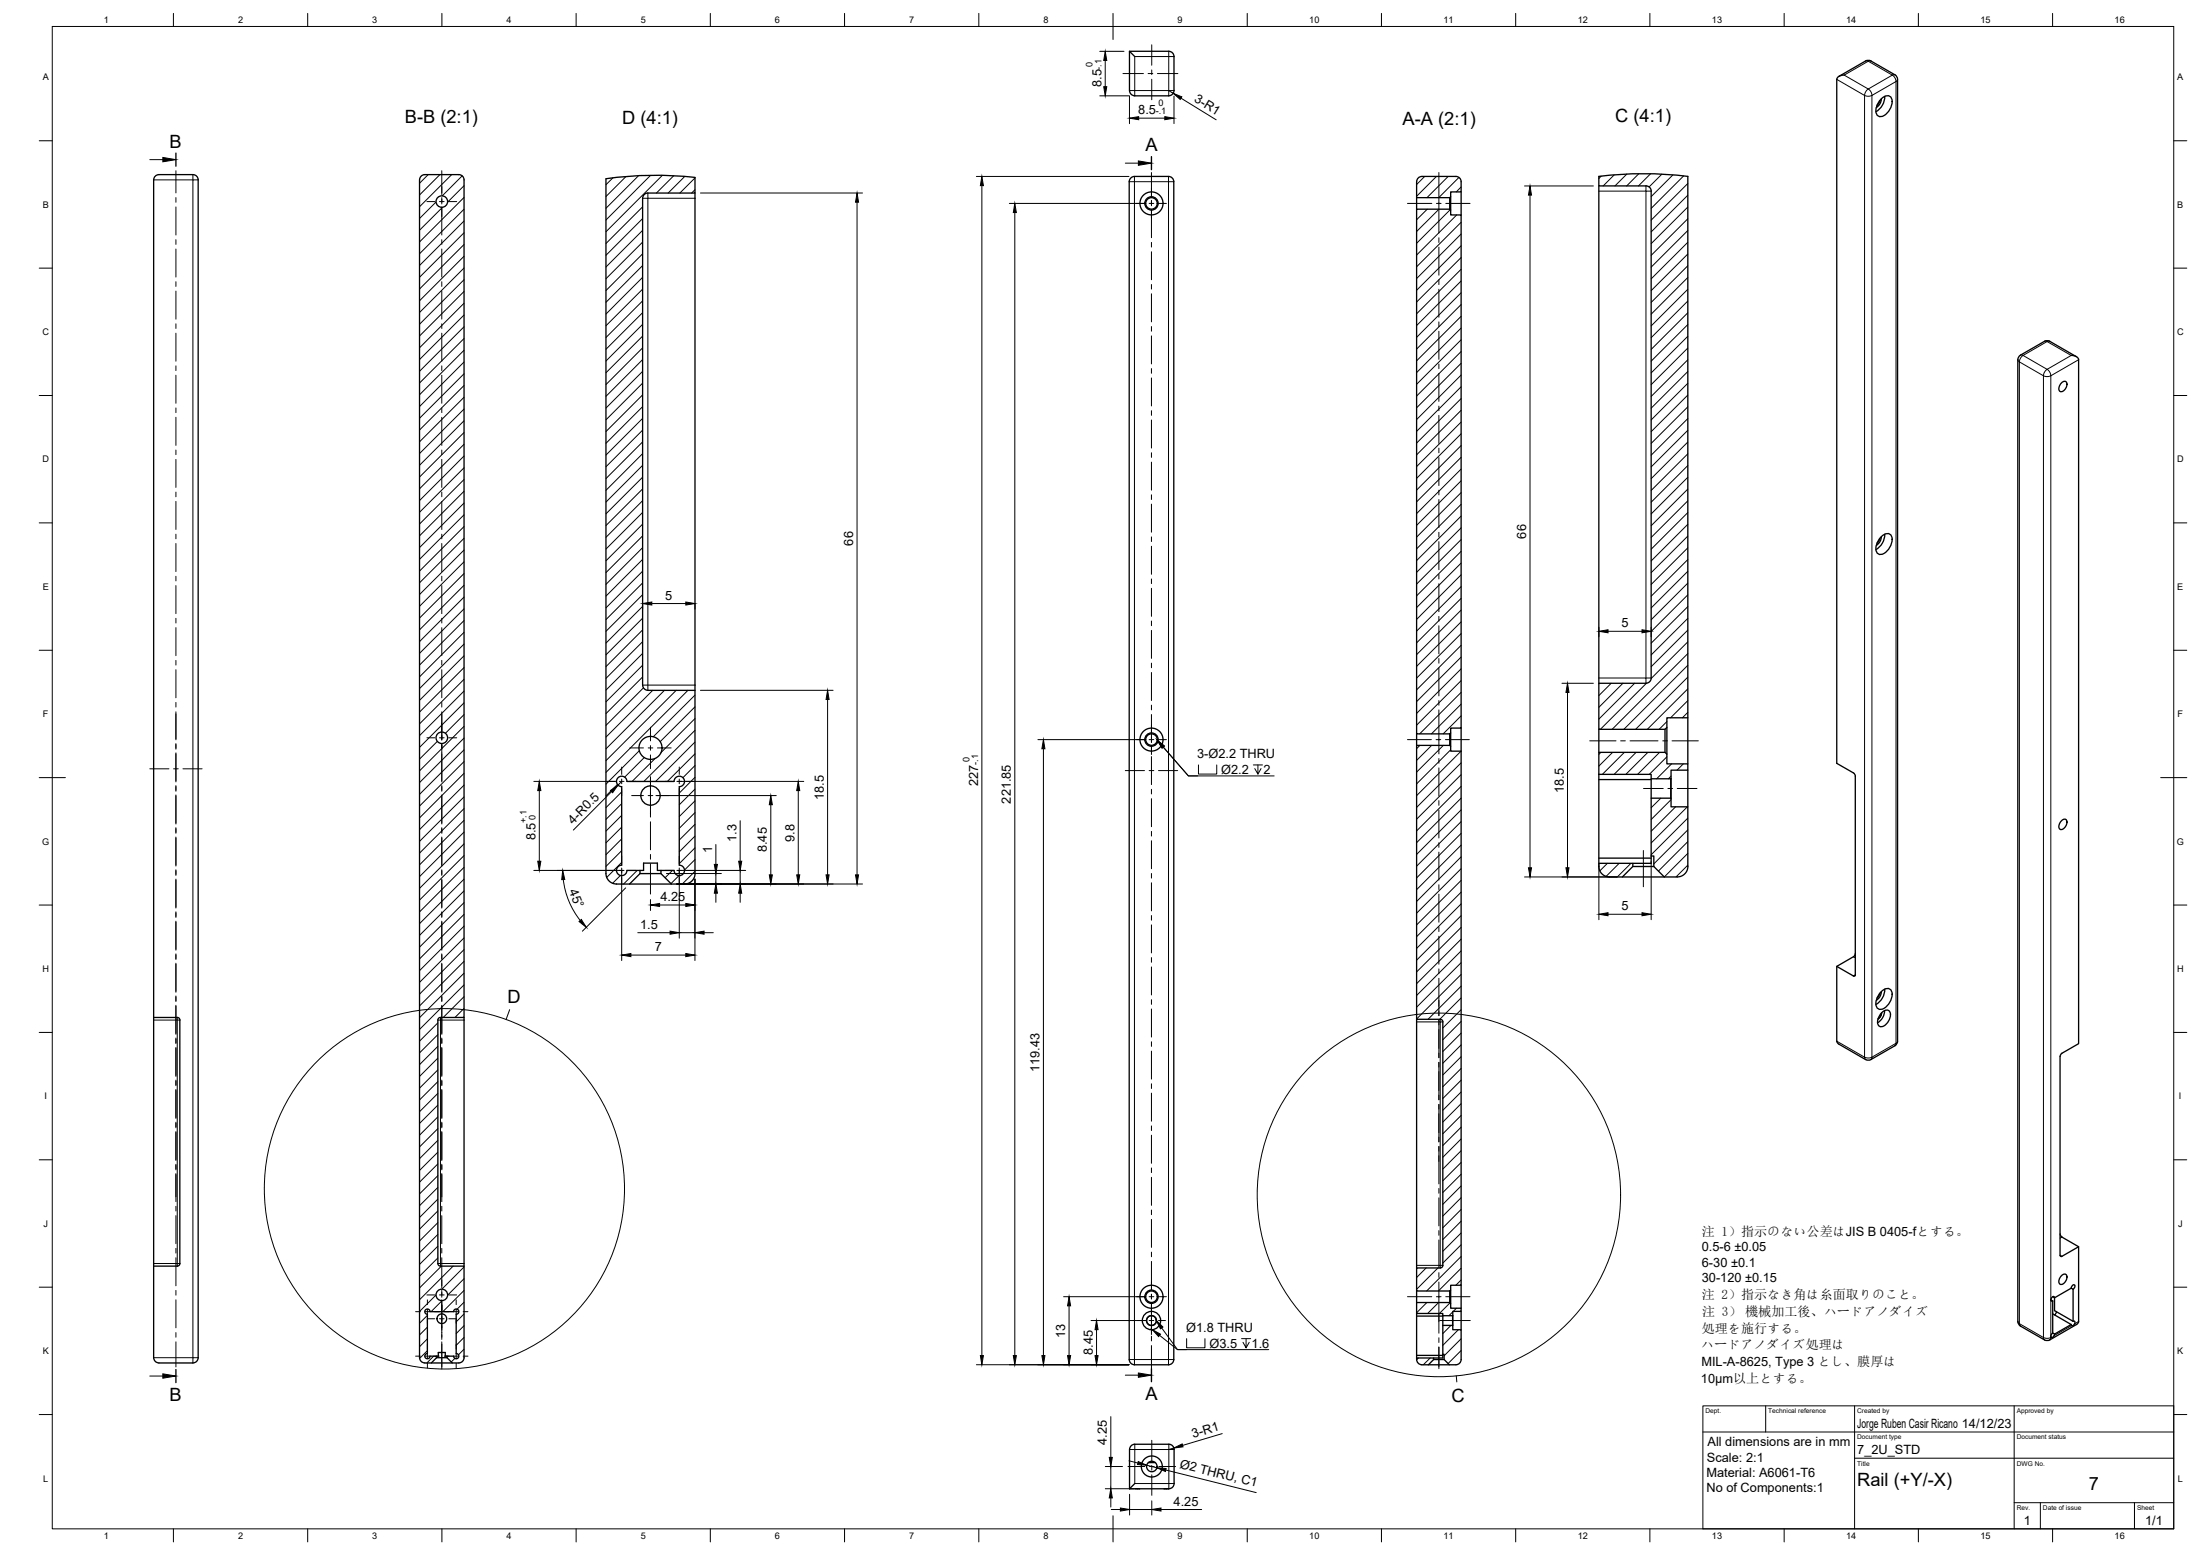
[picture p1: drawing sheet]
<svg xmlns="http://www.w3.org/2000/svg" width="841mm" height="594mm" viewBox="0 0 841 594" stroke-linecap="round" stroke-linejoin="round" font-family="sans-serif">
<!-- layer: Visible -->
<g fill="none" stroke="#000" stroke-width=".51">
<path d="M431.8 19.6v15l.6 1.4 1.4 .6h13l1.4-.6 .6-1.4v-13l-.6-1.4-1.4-.6h-15l2 2M705 28.7l-1.4 .2a1.74 1.74 0 0 0-1.4 1.4v261.3l6.3 3.7 .8 1.2v76l-.3 .4h-.5M713.2 23.3l-10.2 5.9M713.2 23.3l1.2-.3 .8 .3M715.2 23.3l9.2 5.3 .8 .9 .2 .8v367.5l-.4 1.1-.6 .6-9.2 5.3M718.6 38.4l-1.1 1.9M719 37.9l.6-.5a2.14 2.14 0 0 1 2.8-.6 2.14 2.14 0 0 1 .9 2.7 5.6 5.6 0 0 1-4.8 5 2.99 2.99 0 0 1-.9-4.5zM719.2 37.8a3.9 3.9 0 0 1-1.9 3.3M720.5 36.8a6.7 6.7 0 0 1-3.4 5.9M59.3 67.3l1.4-.6h13.1l1.4 .6 .6 1.4v450l-.6 1.4-1.5 .6h-12.9l-1.5-.6-.6-1.4v-450zM161 67.3l1.4-.6h13l1.4 .6 .6 1.4v320h-9a1.01 1.01 0 0 0-1 1v93a1.01 1.01 0 0 0 1 1h9l-.1 35.5-.5 .9-.9 .5-3 .1-2-2v-.6h2.5a1 1 0 0 0 1 1 1 1 0 0 0 1-1 1 1 0 0 0-1-1v-15a1.01 1.01 0 0 0 1-1 1.01 1.01 0 0 0-1-1 1.01 1.01 0 0 0-1 1h-9a1.01 1.01 0 0 0-1-1 1.01 1.01 0 0 0-1 1 1.01 1.01 0 0 0 1 1v15a1 1 0 0 0-1 1 1 1 0 0 0 1 1 1 1 0 0 0 1-1h2.5v.6l-2 2-3-.1-.9-.5-.5-.9-.1-450.5zM231.6 68.3v265.4a4 4 0 0 0 4.1 4h5l4-4v-1.2h-5.1"/>
<path d="M245.7 75.7v186M247.7 73.7l-1.4 .6-.6 1.4M265.7 67.8v6h-18M265.7 73.8v190M265.7 67.8a137.9 137.9 0 0 0-34 .5M432.3 68l1.4-.6h13l1.4 .6 .6 1.4v450l-.6 1.4-1.4 .6h-13l-1.4-.6-.6-1.4v-450zM541.5 79.9h12.7l.4 .4v1.8h4v196.1h-4v1.8l-.4 .4h-12.7zM541.5 69.4v6.1h12.7M541.5 75.5v4.4M541.6 69.4l.6-1.4 1.4-.6h13l1 .3 .9 1.2 .1 4.4h-4v1.9l-.4 .3M554.2 75.5v4.4M554.6 75.2v5.1"/>
<path d="M558.6 73.3v8.8M611.2 67.4v3.6h18l1 .3 1 1.2v186.5l-.6 1.4-1.4 .6h-18v17.6h25.3l.7-.7v-3.7h8v-206.8a139 139 0 0 0-34 0M611.2 71v190M791.8 135.8l1.4 .2a1.74 1.74 0 0 1 1.4 1.4v261.3l-6.3 3.7-.8 1.2v76l.3 .4h.4l6.4-3.7v28.6l-.8 1.1-10.2 5.9-1.2 .3-10-5.6-.8-.9-.2-.8v-367.5l.4-1.2 .6-.5 10-5.6 1.2 .3 10.2 5.9M788.2 146.2a1.11 1.11 0 0 1 1.5-.4 1.11 1.11 0 0 1 .4 1.5 2.44 2.44 0 0 1-2.6 2.3 2.44 2.44 0 0 1 .7-3.4zM718.6 205.7l-1.1 1.9M719 205.2l.6-.5a2.14 2.14 0 0 1 2.8-.7 2.14 2.14 0 0 1 .9 2.8 5.6 5.6 0 0 1-4.8 5 2.99 2.99 0 0 1-.9-4.5zM719.2 205a3.9 3.9 0 0 1-1.9 3.4M720.5 204.1a6.7 6.7 0 0 1-3.4 5.8M245.7 261.7l.6 1.4 1.4 .6M247.7 263.8h18v69.9a4 4 0 0 1-4 4h-5l-4-4v-1.2h5M558.6 278.2v8.8"/>
<path d="M611.2 278.6v17.2M636.5 278.6v8.8M637.2 277.9v10.2M645.2 274.2v17.6M541.5 280.4v4.4M554.2 280.4v4.4M554.6 280v5.1M611.2 287.4h25.3l.7 .7v3.7h8v2.4h-6.4l-.1 3.3M611.2 295.8h20v1.7h7.5M611.2 295.8v34M611.2 297.8h20M631.2 297.5v7.4"/>
<path d="M638.7 297.5v7.4M638.8 297.4v7.6M645.2 294.2v14M788.2 313.4a1.11 1.11 0 0 1 1.5-.4 1.11 1.11 0 0 1 .4 1.6 2.44 2.44 0 0 1-2.6 2.2 2.44 2.44 0 0 1 .7-3.4zM239.7 332.5a2 2 0 0 1-2 2 2 2 0 0 1-2-2 2 2 0 0 1 2-2v-29.9a2.01 2.01 0 0 1-2-2 2.01 2.01 0 0 1 2-2.1 2.01 2.01 0 0 1 2 2h18a2 2 0 0 1 2-2 2 2 0 0 1 2 2 2 2 0 0 1-2 2v30.1a1.99 1.99 0 0 1 2 1.9 1.99 1.99 0 0 1-2 2 1.99 1.99 0 0 1-2-2M240.7 337.7h16M244.7 332.5h1.3v-2.8h5.3v2.8h1.4M244.7 333.7h8M611.2 327.8h20M620.2 335h16M624.2 331v-1.2h-13a4.2 4.2 0 0 0 4 5.2M624.2 331l-4 4h-5"/>
<path d="M624.2 331h8M631.2 327h1v4l4 4h5M631.2 327v-22.1h7.5l.1 3.3h6.4v22.8a4 4 0 0 1-4 4M631.2 327v2.8h-7M702.2 369.2l6.3 3.7M708.5 365.5l-6.3 3.7v28.6l.8 1.1 10.2 5.9M709.3 364.3l-.8 1.2M718.6 379.5l-1.1 1.9M719 379l.6-.5a2.14 2.14 0 0 1 2.8-.7 2.14 2.14 0 0 1 .9 2.8 5.6 5.6 0 0 1-4.8 5 2.99 2.99 0 0 1-.9-4.5zM719.2 378.8a3.9 3.9 0 0 1-1.9 3.3M720.5 377.9a6.7 6.7 0 0 1-3.4 5.8M58.7 388.7h9.1a1.01 1.01 0 0 1 1 1"/>
<path d="M68.7 389.7v93M177.4 388.7v95M541.5 389.4v95M550.6 389.4h-9.1v-104.6h12.7l.4 .3v1.9h4v204h-4v1.9l-.4 .3M550.6 389.4a1.01 1.01 0 0 1 1 1v93a.97 .97 0 0 1-1 1h-9.1v8.8h12.7M719.1 387.1l.6-.5a1.72 1.72 0 0 1 2.3-.6 1.72 1.72 0 0 1 .6 2.3 4.3 4.3 0 0 1-3.9 3.9 3 3 0 0 1 0-4.5zM719.2 387l-.2 1-1 1.2M719.3 386.9a2.96 2.96 0 0 1-1.4 2.4M720.4 386.1a5.4 5.4 0 0 1-2.6 4.6M713.2 404.8l.8 .2 1.2-.2M787.5 471.4l.8 1.2 6.3 3.7M68.8 482.7a1.01 1.01 0 0 1-1 1h-9.1"/>
<path d="M541.5 497.6h12.7l.4 .4v1.8h4v1.2h-3.2l-.1 1.7h-3.7v-.9h-10.1zM541.5 493.2v4.4M554.2 493.2v4.4M554.6 492.9v5.1M558.6 491v8.8M784 496.6l.7 .4M784 496.6l.2 .5 .5-.1M784.7 497v12.3M784.7 495.4l.7 .4M785.4 495.8v4.9l7.1 4.1M785.4 495.8l-.2-.5-.5 .1-.7 1.2M788.2 487.2a1.11 1.11 0 0 1 1.5-.4 1.11 1.11 0 0 1 .4 1.6 2.44 2.44 0 0 1-2.6 2.2 2.44 2.44 0 0 1 .7-3.4z"/>
<path d="M791.8 492.1l-6.4 3.7M791.8 492.1l.7 .4M791.8 492.1l.4-1 .8-.2 .2 .8-.7 .8M792.5 492.5v12.3M166.9 518.1h.7v-1.4h2.6v1.4h.7M166.9 518.7h4M541.5 519.4v-.6h6.5v.6M541.5 501.8v17M541.5 502.8h10.1M541.5 517.8h10.1M541.6 519.4l.2 1 .8 .7 3.5 .3 1.9-2M548 519.4h4.1"/>
<path d="M551.6 506.4h3.7l.1 1.6h3.2v11.4l-.3 1-1.2 .9-3 .1-2-2v-2h-.5zM551.6 517.4v1.4h-3.6M551.6 502.7v3.7M555.3 502.7v3.7M555.4 502.6v3.8M558.6 501v7M784.7 501.9l7.1 4.1-6.4 3.7-.7-.4M784.7 509.3a.96 .96 0 0 0-.8 .7 .96 .96 0 0 0 .4 1 1.35 1.35 0 0 0 1.1-1.3M786.1 501.1l-.7 1.2M792.5 504.8l.3-.1a1.04 1.04 0 0 1-.3 1.7l-.5 .1-.2-.5M164.9 520.7h8M546.1 521.4h8"/>
<path d="M439 558.8h2.6M431.8 568.8v-15l.6-1.4 1.4-.6h13l1 .2 1 1.2v13.6l-.5 1.4-1.7 .6M431.8 568.8h3.8M433.8 566.8l-2 2M434 568.8h1.6M434.8 568.7v.1M435.6 568.8h9.4M445 568.8h.8M445 568.8h1.6M445.8 568.8h.8M445.8 568.7v.1"/>
<circle cx="168.9" cy="77" r="2.2"/>
<circle cx="440.2" cy="77.7" r="2.55"/>
<circle cx="440.2" cy="77.7" r="4.4"/>
<circle cx="440.2" cy="77.7" r="2.2"/>
<circle cx="168.9" cy="281.9" r="2.2"/>
<circle cx="248.7" cy="285.7" r="4.4"/>
<circle cx="440.2" cy="282.6" r="2.55"/>
<circle cx="440.2" cy="282.6" r="4.4"/>
<circle cx="440.2" cy="282.6" r="2.2"/>
<circle cx="248.7" cy="303.9" r="3.7"/>
<circle cx="168.9" cy="494.7" r="2.2"/>
<circle cx="440.2" cy="495.4" r="2.55"/>
<circle cx="440.2" cy="495.4" r="4.4"/>
<circle cx="440.2" cy="495.4" r="2.2"/>
<circle cx="168.9" cy="503.8" r="1.85"/>
<circle cx="440.2" cy="504.5" r="3.5"/>
<circle cx="440.2" cy="504.5" r="1.85"/>
<circle cx="440.2" cy="504.5" r="1.92"/>
<circle cx="440.3" cy="560.3" r="2"/>
<circle cx="440.3" cy="560.3" r="4"/>
</g>
<!-- layer: Visible Narrow -->
<g fill="none" stroke="#000" stroke-width=".38">
<path d="M446.8 19.6v2h2M431.8 34.6h2v2M448.8 34.6h-2v-13h-13v13h13v2M702.2 30.3l10.6 6.2v367.4M713.2 23.3l1 .1M713.8 34.3l.4-.3 .7 .6 .7 1.8-1.4 .4-1.4-.4 .2-.9zM714.2 23.4l9.2 5.3M714.2 23.4l-9.2 5.3 9.2 5.3M715.2 23.3l-1 .1M723.4 28.7l-9.2 5.3M723.4 28.7l1 1 .4 1.4M724.4 28.6l-1 .1"/>
<path d="M724.8 31.2v367.4l-9.2 5.3M724.8 31.2l-9.2 5.3v367.4M725.4 30.3l-.6 .8M73.7 66.7v2h-15M75.8 68.7h-2.1v450h-15M245.7 75.7h2v188.1M247.7 73.8v1.9h18M433.7 67.4v452M446.7 67.4v2h-15M448.7 69.4h-2v450h-13M629.2 71v2h-18M631.2 73h-2v186h2"/>
<path d="M772.4 135.7l1 .1M773.4 135.8l9.2-5.3 9.2 5.3-9.2 5.3zM773.4 135.8l-1 1-.4 1.4-.6-.8M781.6 130.4h2M794.6 137.4l-10.6 6.2M781.2 143.5l1.4 .4 1.4-.4M781.2 143.5l.4-1.3 1-1.1 1 1.1 .4 1.3M781.2 143.6l-9.2-5.3v367.4l9.2 5.3M781.2 143.6v367.4M784 143.6v367.4M611.2 259h18v2M245.7 261.7h20"/>
<path d="M708.5 365.5l.8 .4M709.3 372.5l-.8 .4M67.8 388.7v1h-9.1M68.7 389.7h-.9v93h.9M167.4 389.7h1v94M168.4 388.7v1h9M550.6 389.4v1h-9.1M551.6 390.4h-1v93h1M702.2 397.8l10.6 6.1M725.4 397.8l-1 1.7M712.8 403.9l1.4 .3 1.4-.3M712.8 403.9l.4 .9"/>
<path d="M715.6 403.9l-.4 .9M787.5 479.6l.7 .4M788.2 472.6l-.7 .4M58.7 482.7h9.1v1M167.4 482.7h10M541.5 483.4h9.1v1M75.8 518.7h-2.1v2M431.7 519.4h2M433.7 519.4v2M448.7 519.4h-2v2M771.4 504.9l1 1.7M781.2 511l1.4 .3 1.4-.3"/>
<path d="M781.2 511l.4 .9M784 511l-.4 .9M784.1 510.9l-.1 .1M791.9 506.4l-6.6 3.9M794.6 504.9l-1.5 .9M433.8 551.8v2h-2M446.8 551.8v2h-13v13h13v-13h2M448.8 566.8h-2v2"/>
</g>
<!-- layer: BORDER -->
<g fill="none" stroke="#000" stroke-width=".38">
<path d="M20 10.1h811v574h-811zM66.3 5.1v5M117.6 5.1v5M168.9 5.1v5M220.2 5.1v5M271.5 5.1v5M322.9 5.1v5M374.2 5.1v5M425.5 5.1v10M476.8 5.1v5M528.1 5.1v5M579.4 5.1v5"/>
<path d="M630.7 5.1v5M682.1 5.1v5M733.4 5.1v5M784.7 5.1v5M15 53.8h5M831 53.8h5M15 102.4h5M831 102.4h5M15 151.1h5M831 151.1h5M15 199.8h5M831 199.8h5"/>
<path d="M15 248.4h5M831 248.4h5M15 297.1h10M826 297.1h10M15 345.8h5M831 345.8h5M15 394.4h5M831 394.4h5M15 443.1h5M831 443.1h5M15 491.8h5M831 491.8h5"/>
<path d="M15 540.4h5M831 540.4h5M425.5 579.1v10M66.3 584.1v5M117.6 584.1v5M168.9 584.1v5M220.2 584.1v5M271.5 584.1v5M322.9 584.1v5M374.2 584.1v5M476.8 584.1v5M528.1 584.1v5"/>
<path d="M579.4 584.1v5M630.7 584.1v5M682.1 584.1v5M733.4 584.1v5M784.7 584.1v5"/>
</g>
<!-- layer: TITLEBLOCK -->
<path d="M651 537.1h180v47h-180zM675 537.1v10M709 537.1v47M770 537.1v47M651 547.1h180M709 557.1h122M770 574.1h61M780 574.1v10M816 574.1v10" fill="none" stroke="#000" stroke-width=".38"/>
<!-- layer: Smart Centers -->
<g fill="none" stroke="#000" stroke-width=".38">
<path d="M440.3 17.1v7.8M429.3 28.1h7.8M438.9 28.1h1.8M440.3 26.7v1.8M440.3 30.3v7.8M442.5 28.1h7.8M67.2 65.2v8.5M67.2 75.5v1.8M67.2 79.1v10.7M163.2 77h3M168 77h1.8M168.9 65.2v9.2"/>
<path d="M168.9 75.5v2.4M168.9 79.1v10.7M171.6 77h3M434.5 77.7h3M439.3 77.7h1.8M440.2 65.9v9.1M440.2 76.5v2.1M442.9 77.7h3M538.1 77.7h9.2M549.1 77.7h1.8M550.1 65.9v23.2M552.7 77.7h9.3"/>
<path d="M67.2 91.6v1.8M67.2 95.1v10.7M168.9 91.6v1.8M168.9 95.1v10.7M440.2 80.1v10.7M440.2 92.6v1.8M440.2 96.2v10.7M550.1 90.8v1.8M550.1 94.4v10.7M67.2 107.6v1.8M67.2 111.2v10.7M168.9 107.6v1.8"/>
<path d="M168.9 111.2v10.7M440.2 108.7v1.8M440.2 112.2v10.8M550.1 106.9v1.8M550.1 110.5v10.7M67.2 123.7v1.8M67.2 127.3v10.7M67.2 139.8v1.8M168.9 123.7v1.8M168.9 127.3v10.7M168.9 139.8v1.8M440.2 124.7v1.8"/>
<path d="M440.2 128.3v10.7M550.1 123v1.8M550.1 126.6v10.7M550.1 139.1v1.8M67.2 143.4v10.7M67.2 155.9v1.7M67.2 159.4v10.8M168.9 143.4v10.7M168.9 155.9v1.7M168.9 159.4v10.8M440.2 140.8v1.8M440.2 144.4v10.7"/>
<path d="M440.2 156.9v1.8M550.1 142.6v10.7M550.1 155.1v1.8M550.1 158.7v10.7M67.2 171.9v1.8M67.2 175.5v10.7M168.9 171.9v1.8M168.9 175.5v10.7M440.2 160.5v10.7M440.2 173v1.7M440.2 176.5v10.8M550.1 171.2v1.8"/>
<path d="M550.1 174.8v10.7M67.2 188v1.8M67.2 191.6v10.7M168.9 188v1.8M168.9 191.6v10.7M440.2 189v1.8M440.2 192.6v10.7M550.1 187.3v1.8M550.1 190.9v10.7M67.2 204.1v1.8M67.2 207.6v10.8M168.9 204.1v1.8"/>
<path d="M168.9 207.6v10.8M440.2 205.1v1.8M440.2 208.7v10.7M550.1 203.4v1.7M550.1 206.9v10.7M550.1 219.4v1.8M67.2 220.1v1.8M67.2 223.7v10.7M67.2 236.2v1.8M67.2 239.8v10.7M168.9 220.1v1.8M168.9 223.7v10.7"/>
<path d="M168.9 236.2v1.8M168.9 239.8v10.7M440.2 221.2v1.8M440.2 224.8v10.7M440.2 237.3v1.7M550.1 223v10.7M550.1 235.5v1.8M550.1 239.1v10.7M67.2 252.3v1.8M67.2 255.9v10.7M168.9 252.3v1.8M168.9 255.9v10.7"/>
<path d="M440.2 240.8v10.7M440.2 253.3v1.8M440.2 256.9v10.7M550.1 251.6v1.8M550.1 255.1v10.8M67.2 268.4v1.7M67.2 271.9v10.8M168.9 268.4v1.7M168.9 271.9v10.9M248.7 277.8v5.3M440.2 269.4v1.8M440.2 273v10.7"/>
<path d="M550.1 267.6v1.8M550.1 271.2v16.8M57.3 293.7h7.3M66.4 293.7h1.7M67.2 284.1v2.1M67.2 287.6v11.1M69.9 293.7h7.4M163.2 281.9h3M168 281.9h1.8M168.9 284.1v14.6M171.6 281.9h3M232.2 298.5h2.8"/>
<path d="M236.8 298.5h1.7M237.7 293v2.9M237.7 297.6v1.8M240.3 298.5h2.9M240.8 285.7h5.2M247.8 285.7h1.8M248.7 284.9v1.7M248.7 288.4v5.2M248.7 296.7v15.5M251.3 285.7h5.3M254.2 298.5h2.8M258.8 298.5h1.8"/>
<path d="M259.7 293v2.9M259.7 297.6v1.8M262.3 298.5h2.9M430.2 294.4h7.3M434.5 282.6h3M439.3 282.6h1.8M439.3 294.4h1.8M440.2 285.2v3.1M440.2 289v10.8M442.9 282.6h3M442.9 294.4h7.3M538.1 282.6h9.1"/>
<path d="M549 282.6h1.8M550.1 289.8v1.8M550.1 293.4v10.7M552.6 282.6h9.1M607.7 283h10.1M619.5 283h1.8M623.1 283h10.7M635.6 283h1.8M639.2 283h10M67.2 300.1v2.2M67.2 303.7v11.1M67.2 316.2v2.2"/>
<path d="M67.2 319.8v11.1M168.9 300.1v2.2M168.9 303.7v11.1M168.9 316.2v2.2M168.9 319.8v11.1M237.7 301.2v2.8M241.5 303.9h4.5M247.8 303.9h1.8M248.7 314v10.7M251.3 303.9h4.6M259.7 301.2v2.8M440.2 301.6v1.7"/>
<path d="M440.2 305.1v10.7M440.2 317.6v1.8M550.1 305.9v1.8M550.1 309.4v10.8M628.3 301.2h7.5M637.6 301.2h1.8M641.2 301.2h7.5M67.2 332.3v2.1M67.2 335.8v11.1M168.9 332.3v2.1M168.9 335.8v11.1M232.2 332.5h2.8"/>
<path d="M236.8 332.5h1.7M237.7 327v2.9M237.7 331.6v1.8M237.7 335.2v2.8M240.3 332.5h2.9M248.7 326.4v1.8M248.7 330v11.6M254.2 332.5h2.8M258.8 332.5h1.8M259.7 327v2.9M259.7 331.6v1.8M259.7 335.2v2.8"/>
<path d="M262.3 332.5h2.9M440.2 321.2v10.7M440.2 333.7v1.8M440.2 337.3v10.7M550.1 322v1.7M550.1 325.5v10.7M550.1 338v1.8M628.2 324.9v13.9M67.2 348.4v2.1M67.2 351.9v11.1M168.9 348.4v2.1M168.9 351.9v11.1"/>
<path d="M440.2 349.8v1.8M440.2 353.3v10.8M550.1 341.6v10.7M550.1 354.1v1.8M550.1 357.7v10.7M67.2 364.4v2.2M67.2 368v11.1M168.9 364.4v2.2M168.9 368v11.1M440.2 365.8v1.8M440.2 369.4v10.7M550.1 370.2v1.8"/>
<path d="M550.1 373.8v14.2M67.2 380.5v2.2M67.2 384.1v11.1M67.2 396.6v2.1M168.9 380.5v2.2M168.9 384.1v11.1M168.9 396.6v2.1M440.2 381.9v1.8M440.2 385.5v10.7M440.2 398v1.8M550.1 389.8v14.3M67.2 400.1v11.1"/>
<path d="M67.2 412.6v2.2M67.2 416.2v11.1M168.9 400.1v11.1M168.9 412.6v2.2M168.9 416.2v11.1M440.2 401.6v10.7M440.2 414.1v1.8M440.2 417.6v10.7M550.1 405.8v14.4M67.2 428.7v2.2M67.2 432.3v11.1M168.9 428.7v2.2"/>
<path d="M168.9 432.3v11.1M440.2 430.1v1.8M440.2 433.7v10.7M550.1 421.9v14.4M550.1 438v14.3M67.2 444.8v2.1M67.2 448.4v10.7M168.9 444.8v2.1M168.9 448.4v10.7M440.2 446.2v1.8M440.2 449.8v10.7M550.1 454.1v1.8"/>
<path d="M550.1 457.6v10.7M67.2 460.9v1.8M67.2 464.4v10.7M67.2 476.9v1.8M168.9 460.9v1.8M168.9 464.4v10.7M168.9 476.9v1.8M440.2 462.3v1.8M440.2 465.9v10.7M440.2 478.4v1.7M550.1 470.1v1.8M550.1 473.7v10.7"/>
<path d="M67.2 480.5v10.7M67.2 493v1.8M67.2 496.6v10.7M163.2 494.7h3M163.4 496.6v1.8M168 494.7h1.8M168.9 480.5v11.5M168.9 493v2.6M168.9 496.6v15.1M171.6 494.7h3M174.4 496.6v1.8M434.5 495.4h3"/>
<path d="M439.3 495.4h1.8M440.2 481.9v10.8M440.2 494.4v1.9M440.2 498v11.9M442.9 495.4h3M538.1 495.4h9.2M549.1 495.4h1.8M550.1 486.2v1.8M550.1 489.8v19.5M552.7 495.4h9.3M67.2 509.1v1.8M67.2 512.6v9.6"/>
<path d="M158.9 501.1h1.8M158.9 518.1h1.8M162.5 501.1h1.8M162.5 518.1h1.8M163.4 500.2v1.8M163.4 503.8v1.8M163.4 513.6v1.8M163.4 517.2v1.8M163.5 503.8h2.7M166.1 501.1h1.8M166.1 518.1h1.8M168 503.8h1.8"/>
<path d="M168.9 512.6v10.4M169.9 501.1h1.8M169.9 518.1h1.8M171.6 503.8h2.6M173.5 501.1h1.8M173.5 518.1h1.8M174.4 500.2v1.8M174.4 503.8v1.8M174.4 513.6v1.8M174.4 517.2v1.8M177.1 501.1h1.8M177.1 518.1h1.8"/>
<path d="M434.8 504.5h2.7M439.3 504.5h1.8M440.2 510.5v1.8M440.2 514.1v8.8M442.9 504.5h2.6M550.1 511.1v1.8M550.1 514.6v8.3M550.4 504.5h11.7M163.4 520.8v1.8M174.4 520.8v1.8M440.3 550.3v7.8M440.3 559.9v1.8"/>
<path d="M431.2 560.3h6.4M439.4 560.3h1.8M440.3 563.4v7.9M443 560.3h6.4"/>
</g>
<!-- layer: FD_Dimensions -->
<g fill="none" stroke="#000" stroke-width=".38">
<path d="M420.4 19.6h9.3M420.4 36.6h11.3M422.5 23.1v10M431.8 36.7v10.5M446.8 34.6l1.7 1.1M448.8 36.7v10.5M451.5 37.5l13.4 8.3M435.3 45.1h10M267.8 73.7h61.9M327.6 77.3v256.9M373.3 67.4h58.3M375.3 70.9v447"/>
<path d="M385.8 77.7h52.3M582.8 71h26.3M584.9 74.5v257M387.9 81.2v436.7M245.7 230.7v2M249.2 230.6h13M265.7 230.7v2M611.2 239.6v3.7M631.2 239.6v3.7M614.7 241.2h13M267.8 263.7h50.7M316.4 267.2v67"/>
<path d="M597.1 261h12M599.2 264.5v67M204.1 298.5h31.5M237.7 298.5l-1.4 1.4M259.1 298.5h48.2M396.8 282.6h41.3M398.9 286.1v231.8M206.2 302v27M233.8 302.4l-14.6 14.7M250.8 303.9h46M283 313.6v15.4M294.7 307.4v26.8"/>
<path d="M305.2 302v32.2M204.1 332.5h34.2M215.3 336a30.7 30.7 0 0 0 6.5 15.7M237.7 332.6v34.4M239.2 339.2l-16.6 16.6M254.8 333.7h21M258.8 337.7h70.9M259.1 332.5h26M259.7 332.6v25.8M265.7 335.8v31.2M273.7 322.6v7.6M273.7 333.7v4"/>
<path d="M283 332.5v5.2M582.8 335h35.3M611.2 329.9v21.5M631.2 329.1v22.3M243.8 356.3h12.4M248.7 343.7v4.1M252.2 345.8h10M259.7 356.3h6M269.2 356.3h3.5M273.7 341.2v3.5M283 341.2v3.5M614.7 349.3h13"/>
<path d="M241.2 364.9h21M406.6 495.4h31.5M408.7 498.9v19M417.1 504.5h21M419.2 508v9.9M373.3 521.4h58.3M424.6 541.2v15.6M431.6 558.1l3.4 .8M438.4 559.8l3.9 1M448.7 553.2l-1.9 .6M467.2 547.7l-15.1 4.5M422.5 568.8h11"/>
<path d="M422.5 560.3h6.6M424.6 560.3v8.5M424.6 572.3v3.5M424.8 576.7h3.5M431.8 570.9v7.9M431.8 576.7h8.5M440.3 573.4v5.4M443.8 576.7h15.6M445.7 561.6l34.5 8.6"/>
</g>
<g fill="#000" stroke="#000" stroke-width=".38">
<path d="M421.9 33.1h1.2l-.6 3.5zM422.5 19.6l.6 3.5h-1.2zM448.5 35.7l3.3 1.3-.6 1zM431.8 45.1l3.5-.5v1.1zM445.3 44.6l3.5 .5-3.5 .6zM327.6 73.7l.6 3.6h-1.2zM375.3 67.4l.6 3.5h-1.1zM584.9 71l.6 3.5h-1.2zM387.9 77.7l.6 3.5h-1.1zM245.7 230.6l3.5-.6v1.2zM262.2 230l3.5 .6-3.5 .6zM611.2 241.2l3.5-.6v1.2z"/>
<path d="M627.7 240.6l3.5 .6-3.5 .6zM316.4 263.7l.5 3.5h-1.1zM599.2 261l.6 3.5h-1.2zM398.9 282.6l.6 3.5h-1.2zM206.2 298.5l.6 3.5h-1.2zM233.4 302l2.9-2.1-2.1 2.9zM294.7 303.9l.6 3.5h-1.2zM305.2 298.5l.5 3.5h-1.1zM205.6 329h1.2l-.6 3.5zM215.1 332.5l.8 3.5-1.2 .1zM273.1 330.2h1.2l-.6 3.5zM282.4 329h1.1l-.5 3.5z"/>
<path d="M294.1 334.2h1.2l-.6 3.5zM304.6 334.2h1.1l-.5 3.5zM315.8 334.2h1.1l-.5 3.5zM327 334.2h1.2l-.6 3.5zM584.3 331.5h1.2l-.6 3.5zM598.6 331.5h1.2l-.6 3.5zM221.4 352.1l.8-.8 1.9 3zM248.7 345.8l3.5-.6v1.1zM256.2 355.7l3.5 .6-3.5 .6zM262.2 345.2l3.5 .6-3.5 .5zM265.7 356.3l3.5-.6v1.2zM273.7 337.7l.6 3.5h-1.2z"/>
<path d="M283 337.7l.5 3.5h-1.1zM611.2 349.3l3.5-.6v1.2zM627.7 348.7l3.5 .6-3.5 .6zM237.7 364.9l3.5-.6v1.2zM262.2 364.3l3.5 .6-3.5 .6zM408.7 495.4l.6 3.5h-1.2zM374.8 517.9h1.1l-.6 3.5zM387.4 517.9h1.1l-.6 3.5zM398.3 517.9h1.2l-.6 3.5zM408.1 517.9h1.2l-.6 3.5zM418.6 517.9h1.2l-.6 3.5zM419.2 504.5l.6 3.5h-1.2z"/>
<path d="M424.1 556.8h1.1l-.6 3.5zM435.1 558.4l3.3 1.4-3.6-.3zM448.7 553.2l3.2-1.6 .3 1.2zM424.6 568.8l.6 3.5h-1.1zM428.3 576.1l3.5 .6-3.5 .6zM440.3 576.7l3.5-.6v1.2zM442.3 560.8l3.5 .2-.3 1.2z"/>
</g>
<!-- layer: Hole Notes -->
<path d="M444.7 285.4l9.6 11h32.8M458.2 292.2v3.5h6.9v-3.5M479.1 292.2h3.5M480.9 292.2v3.5l-1.2-2.1M482.1 293.6l-1.2 2.1" fill="none" stroke="#000" stroke-width=".38"/>
<path d="M442.4 282.8l2.7 2.2-.9 .8z" fill="#000" stroke="#000" stroke-width=".38"/>
<!-- layer: Leaders -->
<path d="M442.4 282.8l2.7 2.3-.9 .7zM440.5 508l3.1 1.7-.7 .9zM442 504.5l2.6 2.5-1 .7z" fill="#000" stroke="#000" stroke-width=".38"/>
<path d="M444.7 285.4l9.6 11h3.5M443.3 510.2l6.8 5.4h34.9M444.1 507.3l6 8.3h3.5M453.6 511.4v3.5h7v-3.5M474.6 511.4h3.5M476.4 511.4v3.5l-1.2-2.1M477.6 512.8l-1.2 2.1" fill="none" stroke="#000" stroke-width=".38"/>
<!-- layer: Hatching -->
<g fill="none" stroke="#000" stroke-width=".38">
<path d="M163.7 66.7l-3.3 3.3M166.7 77.2l-6.3 6.3M168.1 66.7l-7.7 7.8M169.1 79.2l-8.7 8.8M172.7 66.7l-12.3 12.3M176.7 67.2l-7.7 7.6M177.4 79.9l-17 17.1M177.4 75.5l-17 16.9M177.4 71l-6.3 6.3M234.3 68l-2.6 2.6M239.3 67.5l-7.6 7.6M244.1 67.1l-12.4 12.5"/>
<path d="M245.7 79l-14 14M248.7 67l-17 17M253.2 67l-21.5 21.5M257.5 67.2l-6.5 6.5M261.7 67.4l-6.3 6.3M265.7 72.5l-1.3 1.2M265.7 68l-5.8 5.7M544.6 67.4l-3.1 3.1M545.6 79.9l-4.1 4.1M549.1 67.4l-7.6 7.6M550.1 79.9l-8.6 8.5M553.6 67.4l-8.1 8.1"/>
<path d="M557.7 67.8l-7.7 7.7M558.5 71.5l-1.8 1.8M612.1 67.3l-.9 .9M617.1 66.8l-4.2 4.2M621.9 66.5l-4.6 4.5M626.5 66.4l-4.7 4.6M631 66.4l-4.7 4.6M635.3 66.5l-4.9 4.9M639.5 66.8l-8.3 8.3M643.6 67.2l-12.4 12.4M645.2 70.1l-14 14M645.2 79.1l-14 14"/>
<path d="M645.2 74.6l-14 14M177.4 97.9l-17 17M177.4 93.4l-17 17M177.4 88.9l-17 17M177.4 84.4l-17 17M245.7 97l-14 14M245.7 92.5l-14 14M245.7 88l-14 14M245.7 83.5l-14 14M554.4 80.1l-12.9 12.9M556.9 82.1l-15.4 15.3M558.5 98.4l-17 17"/>
<path d="M558.5 93.9l-17 17M558.5 89.4l-17 17M558.5 84.9l-17 17M645.2 92.6l-14 13.9M645.2 88.1l-14 14M645.2 83.6l-14 14M645.2 97l-14 14M177.4 115.9l-17 17M177.4 111.4l-17 17M177.4 106.9l-17 17M177.4 102.4l-17 17M245.7 119.4l-14 14"/>
<path d="M245.7 114.9l-14 14M245.7 110.5l-14 14M245.7 106l-14 14M245.7 101.5l-14 14M558.5 116.4l-17 17M558.5 111.9l-17 17M558.5 107.4l-17 17M558.5 102.9l-17 17M645.2 115l-14 14M645.2 110.5l-14 14M645.2 106l-14 14M645.2 101.5l-14 14"/>
<path d="M645.2 119.5l-14 14M177.4 138.3l-17 17M177.4 133.8l-17 17M177.4 129.3l-17 17M177.4 124.9l-17 17M177.4 120.4l-17 17M245.7 137.4l-14 14M245.7 132.9l-14 14M245.7 128.4l-14 14M245.7 123.9l-14 14M558.5 138.8l-17 17M558.5 134.3l-17 17"/>
<path d="M558.5 129.8l-17 17M558.5 125.3l-17 17M558.5 120.9l-17 17M645.2 133l-14 14M645.2 128.5l-14 14M645.2 124l-14 14M645.2 137.4l-14 14.1M177.4 156.3l-17 17M177.4 151.8l-17 17M177.4 147.3l-17 17M177.4 142.8l-17 17M245.7 159.8l-14 14"/>
<path d="M245.7 155.4l-14 13.9M245.7 150.9l-14 14M245.7 141.9l-14 14M245.7 146.4l-14 14M558.5 156.8l-17 17M558.5 152.3l-17 17M558.5 147.8l-17 17M558.5 143.3l-17 17M645.2 155.4l-14 14M645.2 150.9l-14 14M645.2 146.4l-14 14M645.2 159.9l-14 14"/>
<path d="M645.2 141.9l-14 14M177.4 178.7l-17 17M177.4 174.2l-17 17M177.4 169.7l-17 17M177.4 165.3l-17 17M177.4 160.8l-17 17M245.7 177.8l-14 14M245.7 173.3l-14 14M245.7 168.8l-14 14M245.7 164.3l-14 14M558.5 179.2l-17 17M558.5 174.7l-17 17"/>
<path d="M558.5 170.2l-17 17M558.5 165.7l-17 17M558.5 161.3l-17 17M645.2 177.9l-14 14M645.2 173.4l-14 14M645.2 168.9l-14 14M645.2 164.4l-14 14M177.4 196.7l-17 17M177.4 192.2l-17 17M177.4 187.7l-17 17M177.4 183.2l-17 17M245.7 195.8l-14 14"/>
<path d="M245.7 191.3l-14 14M245.7 182.3l-14 14M245.7 186.8l-14 14M558.5 197.2l-17 17M558.5 192.7l-17 17M558.5 188.2l-17 17M558.5 183.7l-17 17M645.2 195.8l-14 14M645.2 191.3l-14 14M645.2 186.9l-14 13.9M645.2 182.3l-14 14.1M177.4 219.1l-17 17"/>
<path d="M177.4 214.6l-17 17M177.4 210.2l-17 17M177.4 205.7l-17 17M177.4 201.2l-17 17M245.7 218.2l-14 14M245.7 213.7l-14 14M245.7 200.3l-14 13.9M245.7 209.2l-14 14M245.7 204.7l-14 14.1M558.5 219.6l-17 17M558.5 215.1l-17 17M558.5 210.6l-17 17"/>
<path d="M558.5 206.2l-17 17M558.5 201.7l-17 17M645.2 218.3l-14 14M645.2 213.8l-14 14M645.2 209.3l-14 14M645.2 200.3l-14 14M645.2 204.8l-14 14M177.4 237.1l-17 17M177.4 232.6l-17 17M177.4 228.1l-17 17M177.4 223.6l-17 17M245.7 236.2l-14 14"/>
<path d="M245.7 231.7l-14 14M245.7 222.7l-14 14M245.7 227.2l-14 14M558.5 237.6l-17 17M558.5 233.1l-17 17M558.5 228.6l-17 17M558.5 224.1l-17 17M645.2 236.2l-14 14M645.2 231.7l-14 14M645.2 227.3l-14 14M645.2 222.8l-14 14M177.4 259.5l-17 17.1"/>
<path d="M177.4 255.1l-17 16.9M177.4 250.6l-17 17M177.4 246.1l-17 17M177.4 241.6l-17 17M245.7 258.6l-14 14M245.7 254.1l-14 14M245.7 245.1l-14 14.1M245.7 240.7l-14 14M245.7 249.6l-14 14M558.5 255.5l-17 17.1M558.5 251.1l-17 16.9M558.5 246.6l-17 17"/>
<path d="M558.5 242.1l-17 17M645.2 258.7l-19.9 19.9M645.2 254.2l-24.4 24.4M645.2 249.7l-28.9 28.9M645.2 240.7l-14 14M645.2 245.2l-14 14M177.4 277.5l-17 17M177.4 273l-7.1 7.2M177.4 268.5l-17 17M177.4 264l-17 17M246 262.8l-14.3 14.3M249.5 263.7l-17.8 17.9"/>
<path d="M254 263.7l-22.3 22.4M258.5 263.7l-26.8 26.9M263 263.7l-31.3 31.4M265.7 279l-19.5 19.5M265.7 265.6l-16 15.9M265.7 274.5l-13 13M265.7 270.1l-13.3 13.3M558.5 278l-.1 .2M558.5 273.5l-6.8 6.9M558.5 269l-11.3 11.4M558.5 264.5l-15.8 15.9M558.5 260l-17 17"/>
<path d="M611.4 261l-.2 .3M615.9 261l-4.7 4.7M620.4 261l-9.2 9.2M624.9 261l-13.7 13.7M629.4 261l-17.6 17.6M637.2 275.7l-2.9 2.9M645.2 272.2l-2.1 2M645.2 267.7l-6.6 6.5M645.2 263.2l-15.4 15.4M167.2 283.2l-6.8 6.8M177.4 300l-17 17M177.4 295.5l-17 17"/>
<path d="M177.4 291l-17 17M177.4 286.5l-17 17M177.4 282l-17 17M236 299.7l-4.3 4.4M244.4 286.8l-12.7 12.8M246.3 289.4l-7.5 7.5M250.4 289.8l-8.7 8.7M265.7 297l-6 6M265.7 288l-10.6 10.5M265.7 283.5l-15 15M265.7 292.5l-4.6 4.6M542.8 284.7l-1.3 1.3"/>
<path d="M547.3 284.7l-5.8 5.8M551.8 284.7l-10.3 10.3M554.5 286.5l-13 13M558.5 296l-17 17M558.5 291.5l-17 17M558.5 287l-17 17M612 287.4l-.8 .8M616.5 287.4l-5.3 5.3M621 287.4l-8.4 8.4M625.5 287.4l-8.4 8.4M629.9 287.4l-8.4 8.4M634.4 287.4l-8.4 8.4"/>
<path d="M637.2 289.1l-6.7 6.7M638.8 296.5l-1 1M639 291.8l-5.7 5.7M643.5 291.8l-2.4 2.4M177.4 317.9l-17 17M177.4 313.4l-17 17M177.4 308.9l-17 17M177.4 304.5l-17 17M237.7 316l-6 6M237.7 311.5l-6 6M237.7 307l-6 6M237.7 302.5l-6 6"/>
<path d="M265.7 319.4l-6 6.1M265.7 306l-6 6M265.7 301.5l-6 6M265.7 315l-6 5.9M265.7 310.5l-6 6M558.5 318.4l-17 17M558.5 313.9l-17 17M558.5 309.4l-17 17M558.5 304.9l-17 17M558.5 300.5l-17 17M634.9 304.9l-3.7 3.7M638.8 305.5l-7.6 7.6"/>
<path d="M640.6 308.2l-9.4 9.4M645.1 308.2l-13.9 13.9M645.2 317l-13 13M645.2 312.6l-14 14M177.4 335.9l-17 17M177.4 331.4l-17 17M177.4 326.9l-17 17M177.4 322.4l-17 17M237.2 334.5l-3 3M237.7 329.5l-5.8 5.7M237.7 325l-6 6M237.7 320.5l-6 6"/>
<path d="M243.6 332.5l-5.2 5.2M257.1 332.5l-2.8 2.8M259.5 334.5l-3 3.1M265.7 328.4l-4 4M265.7 323.9l-6 6M265.7 332.9l-4.9 4.8M558.5 336.4l-17 17M558.5 331.9l-17 17M558.5 327.4l-17 17M558.5 322.9l-17 17M614.5 329.8l-2.9 2.9M619 329.8l-5 5"/>
<path d="M623.5 329.8l-5.2 5.2M645.2 330.5l-4.5 4.5M645.2 321.5l-11.2 11.3M645.2 326l-9 9M177.4 358.3l-17 17M177.4 353.8l-17 17M177.4 349.3l-17 17M177.4 344.9l-17 17M177.4 340.4l-17 17M558.5 358.8l-17 17M558.5 354.3l-17 17M558.5 349.8l-17 17"/>
<path d="M558.5 345.3l-17 17M558.5 340.9l-17 17M177.4 376.3l-17 17M177.4 371.8l-17 17M177.4 367.3l-17 17M177.4 362.8l-17 17M558.5 376.8l-12.6 12.6M558.5 372.3l-17 17M558.5 367.8l-17 17M558.5 363.3l-17 17M167.4 399.7l-7 7.1M167.4 395.3l-7 7"/>
<path d="M167.4 390.8l-7 7M177.4 385.3l-3.5 3.4M177.4 380.8l-8 7.9M558.5 399.2l-6.9 7M558.5 394.7l-6.9 7M558.5 390.2l-6.9 7M558.5 385.8l-6.9 7M558.5 381.3l-8.1 8.1M167.4 417.7l-7 7M167.4 413.2l-7 7M167.4 408.7l-7 7M167.4 404.3l-7 6.9"/>
<path d="M558.5 417.2l-6.9 7M558.5 412.7l-6.9 7M558.5 408.2l-6.9 7M558.5 403.7l-6.9 7M167.4 435.7l-7 7M167.4 431.2l-7 7M167.4 426.7l-7 7M167.4 422.2l-7 7M558.5 439.6l-6.9 7M558.5 435.1l-6.9 7M558.5 430.6l-6.9 7.1M558.5 426.2l-6.9 7"/>
<path d="M558.5 421.7l-6.9 7M167.4 458.1l-7 7M167.4 453.6l-7 7M167.4 449.1l-7 7M167.4 444.7l-7 6.9M167.4 440.2l-7 7M558.5 457.6l-6.9 7M558.5 453.1l-6.9 7M558.5 448.6l-6.9 7M558.5 444.1l-6.9 7M167.4 476.1l-7 7M167.4 471.6l-7 7"/>
<path d="M167.4 467.1l-7 7M167.4 462.6l-7 7M558.5 475.6l-6.9 7M558.5 471.1l-6.9 7M558.5 466.6l-6.9 7M558.5 462.1l-6.9 7M166.7 494.7l-6.3 6.4M167.4 480.6l-7 7M168.7 483.7l-8.3 8.4M169 496.9l-4.2 4.2M173.2 483.7l-12.8 12.9M177.4 497.5l-2.7 2.7"/>
<path d="M177.4 493l-8.1 8.1M177.4 488.5l-6.3 6.3M177.4 484.1l-8.5 8.4M545.2 484.4l-3.7 3.7M545.5 497.6l-4 3.9M549.7 484.4l-8.2 8.2M550 497.6l-4.2 4.2M554.3 497.7l-4 4.1M556.8 499.8l-1.2 1.2M558.5 489l-1.9 2M558.5 484.5l-8.6 8.7M558.5 480.1l-13.1 13.1"/>
<path d="M163.4 516l-3 3M163.4 511.5l-3 3M163.4 507l-3 3M163.4 502.5l-3 3M165.8 518.1l-2.6 2.6M173.9 519l-1.4 1.3M177.4 515.5l-2.1 2.1M177.4 511l-3 3M177.4 506.5l-3 3M177.4 502l-3 3M542.2 518.8l-.7 .7M546.7 518.8l-2.6 2.6"/>
<path d="M554.7 506.3l-3.1 3.2M555.3 501.2l-1.4 1.5M557.5 508l-5.9 6M558.5 516l-4.9 4.9M558.5 511.5l-6.5 6.5"/>
</g>
<!-- layer: Section Lines -->
<path d="M67.2 58.5v5M440.2 59.8v5M67.2 523.2v5M440.2 522.9v5" fill="none" stroke="#000" stroke-width=".51"/>
<path d="M57.3 61h5M430.2 62.3h5M57.3 525.7h5M430.2 525.4h5" fill="none" stroke="#000" stroke-width=".38"/>
<path d="M62.3 60.1l4.9 .9-4.9 .8zM435.2 61.5l5 .8-5 .9zM62.3 524.9l4.9 .8-4.9 .8zM435.2 524.5l5 .9-5 .8z" fill="#000" stroke="#000" stroke-width=".38"/>
<!-- layer: Detail Boundary -->
<g fill="none" stroke="#000" stroke-width=".38">
<path d="M194.8 385.7l-1.3 3.8M556.7 525.6l.2 2.4"/>
<circle cx="169.9" cy="454.2" r="68.9"/>
<circle cx="550.1" cy="456.5" r="69.5"/>
</g>
<g font-size="7">
<text x="154.8" y="47">B-B (2:1)</text>
<text x="237.8" y="47.3">D (4:1)</text>
<text x="536.2" y="47.7">A-A (2:1)</text>
<text x="617.5" y="46.6">C (4:1)</text>
<text x="64.9" y="56.5">B</text>
<text x="437.9" y="57.8">A</text>
<text x="194.1" y="383.2">D</text>
<text x="64.9" y="535.2">B</text>
<text x="437.9" y="534.9">A</text>
<text x="554.9" y="535.6">C</text>
<text x="710" y="567.6">Rail (+Y/-X)</text>
<text x="798.5" y="569.3">7</text>
</g>
<g font-size="5">
<text x="650.6" y="472.2">注 1）指示のない公差はJIS B 0405-fとする。</text>
<text x="650.6" y="496.2">注 2）指示なき角は糸面取りのこと。</text>
<text x="650.8" y="502.7">注 3） 機械加工後、ハードアノダイズ</text>
<text x="650.6" y="509.1">処理を施行する。</text>
<text x="650.2" y="515.5">ハードアノダイズ処理は</text>
</g>
<g font-size="4.9">
<text x="421" y="33.3" transform="rotate(-90 421 33.3)">8.5</text>
<text x="456.2" y="38.7" transform="rotate(32 456.2 38.7)">3-R1</text>
<text x="435.1" y="43.7">8.5</text>
<text x="326.2" y="208.4" transform="rotate(-90 326.2 208.4)">66</text>
<text x="583.4" y="205.7" transform="rotate(-90 583.4 205.7)">66</text>
<text x="254.3" y="229.1">5</text>
<text x="619.9" y="239.7">5</text>
<text x="457.6" y="289.8">3-Ø2.2 THRU</text>
<text x="466.8" y="295.7">Ø2.2</text>
<text x="483" y="295.7">2</text>
<text x="314.9" y="305.7" transform="rotate(-90 314.9 305.7)">18.5</text>
<text x="374" y="300.2" transform="rotate(-90 374 300.2)">227</text>
<text x="597.8" y="303" transform="rotate(-90 597.8 303)">18.5</text>
<text x="386.5" y="307" transform="rotate(-90 386.5 307)">221.85</text>
<text x="219.1" y="315.1" transform="rotate(-45 219.1 315.1)">4-R0.5</text>
<text x="204.7" y="321.1" transform="rotate(-90 204.7 321.1)">8.5</text>
<text x="281.5" y="321.5" transform="rotate(-90 281.5 321.5)">1.3</text>
<text x="303.7" y="321.5" transform="rotate(-90 303.7 321.5)">9.8</text>
<text x="272.3" y="325.9" transform="rotate(-90 272.3 325.9)">1</text>
<text x="293.2" y="325.6" transform="rotate(-90 293.2 325.6)">8.45</text>
<text x="217.4" y="340.4" transform="rotate(68 217.4 340.4)">45°</text>
<text x="252.5" y="344.3">4.25</text>
<text x="619.9" y="347.8">5</text>
<text x="244.7" y="354.9">1.5</text>
<text x="250.3" y="363.5">7</text>
<text x="397.4" y="409.6" transform="rotate(-90 397.4 409.6)">119.43</text>
<text x="650.6" y="478.1">0.5-6 ±0.05</text>
<text x="650.6" y="483.9">6-30 ±0.1</text>
<text x="650.6" y="489.8">30-120 ±0.15</text>
<text x="453.4" y="508.9">Ø1.8 THRU</text>
<text x="407.2" y="511.3" transform="rotate(-90 407.2 511.3)">13</text>
<text x="462.3" y="514.9">Ø3.5</text>
<text x="478.5" y="514.9">1.6</text>
<text x="417.7" y="517.7" transform="rotate(-90 417.7 517.7)">8.45</text>
<text x="650.4" y="521.9">MIL-A-8625, Type 3 とし、膜厚は</text>
<text x="650.2" y="528.3">10μm以上とする。</text>
<text x="710" y="545.6">Jorge Ruben Casir Ricano 14/12/23</text>
<text x="423.2" y="551.9" transform="rotate(-90 423.2 551.9)">4.25</text>
<text x="456.2" y="549.5" transform="rotate(-16 456.2 549.5)">3-R1</text>
<text x="652.7" y="552.5">All dimensions are in mm</text>
<text x="710" y="555.6">7_2U_STD</text>
<text x="450.7" y="560.7" transform="rotate(14 450.7 560.7)">Ø2 THRU, C1</text>
<text x="652.5" y="558.4">Scale: 2:1</text>
<text x="652.4" y="564.3">Material: A6061-T6</text>
<text x="448.6" y="575.2">4.25</text>
<text x="652.4" y="570.2">No of Components:1</text>
<text x="773.6" y="582.7">1</text>
<text x="820.1" y="582.7">1/1</text>
</g>
<g font-size="3.5">
<text x="39.7" y="8.9">1</text>
<text x="91" y="8.9">2</text>
<text x="142.3" y="8.8">3</text>
<text x="193.6" y="8.9">4</text>
<text x="244.9" y="8.8">5</text>
<text x="296.2" y="8.8">6</text>
<text x="347.6" y="8.8">7</text>
<text x="398.9" y="8.8">8</text>
<text x="450.2" y="8.8">9</text>
<text x="500.5" y="8.8">10</text>
<text x="551.8" y="8.9">11</text>
<text x="603.1" y="8.9">12</text>
<text x="654.5" y="8.8">13</text>
<text x="705.8" y="8.9">14</text>
<text x="757.1" y="8.8">15</text>
<text x="808.4" y="8.8">16</text>
<text x="417.7" y="25.5" transform="rotate(-90 417.7 25.5)">0</text>
<text x="421" y="26.6" transform="rotate(-90 421 26.6)">-.1</text>
<text x="16.3" y="30.7">A</text>
<text x="832.3" y="30.7">A</text>
<text x="442.9" y="40.3">0</text>
<text x="441.8" y="43.7">-.1</text>
<text x="16.3" y="79.3">B</text>
<text x="832.3" y="79.3">B</text>
<text x="16.2" y="128">C</text>
<text x="832.2" y="128">C</text>
<text x="16.2" y="176.7">D</text>
<text x="832.2" y="176.7">D</text>
<text x="16.3" y="225.4">E</text>
<text x="832.3" y="225.4">E</text>
<text x="16.4" y="274">F</text>
<text x="832.4" y="274">F</text>
<text x="370.6" y="291.1" transform="rotate(-90 370.6 291.1)">0</text>
<text x="374" y="292.2" transform="rotate(-90 374 292.2)">-.1</text>
<text x="201.3" y="314.5" transform="rotate(-90 201.3 314.5)">+.1</text>
<text x="204.7" y="313.3" transform="rotate(-90 204.7 313.3)">0</text>
<text x="16.1" y="322.7">G</text>
<text x="832.1" y="322.7">G</text>
<text x="16.2" y="371.3">H</text>
<text x="832.2" y="371.3">H</text>
<text x="17" y="420">I</text>
<text x="833" y="420">I</text>
<text x="16.6" y="468.7">J</text>
<text x="832.6" y="468.7">J</text>
<text x="16.3" y="517.3">K</text>
<text x="832.3" y="517.3">K</text>
<text x="16.5" y="566">L</text>
<text x="832.5" y="566">L</text>
<text x="39.7" y="587.8">1</text>
<text x="91" y="587.8">2</text>
<text x="142.3" y="587.8">3</text>
<text x="193.6" y="587.8">4</text>
<text x="244.9" y="587.8">5</text>
<text x="296.2" y="587.8">6</text>
<text x="347.6" y="587.8">7</text>
<text x="398.9" y="587.8">8</text>
<text x="450.2" y="587.8">9</text>
<text x="500.5" y="587.8">10</text>
<text x="551.8" y="587.8">11</text>
<text x="603.1" y="587.8">12</text>
<text x="654.5" y="587.8">13</text>
<text x="705.8" y="587.8">14</text>
<text x="757.1" y="587.8">15</text>
<text x="808.4" y="587.8">16</text>
</g>
<g font-size="2.5">
<text x="652" y="539.9">Dept.</text>
<text x="676" y="539.9">Technical reference</text>
<text x="710" y="539.9">Created by</text>
<text x="771" y="539.9">Approved by</text>
<text x="710" y="549.9">Document type</text>
<text x="771" y="549.9">Document status</text>
<text x="710" y="559.9">Title</text>
<text x="771" y="559.9">DWG No.</text>
<text x="771" y="576.9">Rev.</text>
<text x="781" y="576.9">Date of issue</text>
<text x="817" y="576.9">Sheet</text>
</g>
</svg>
